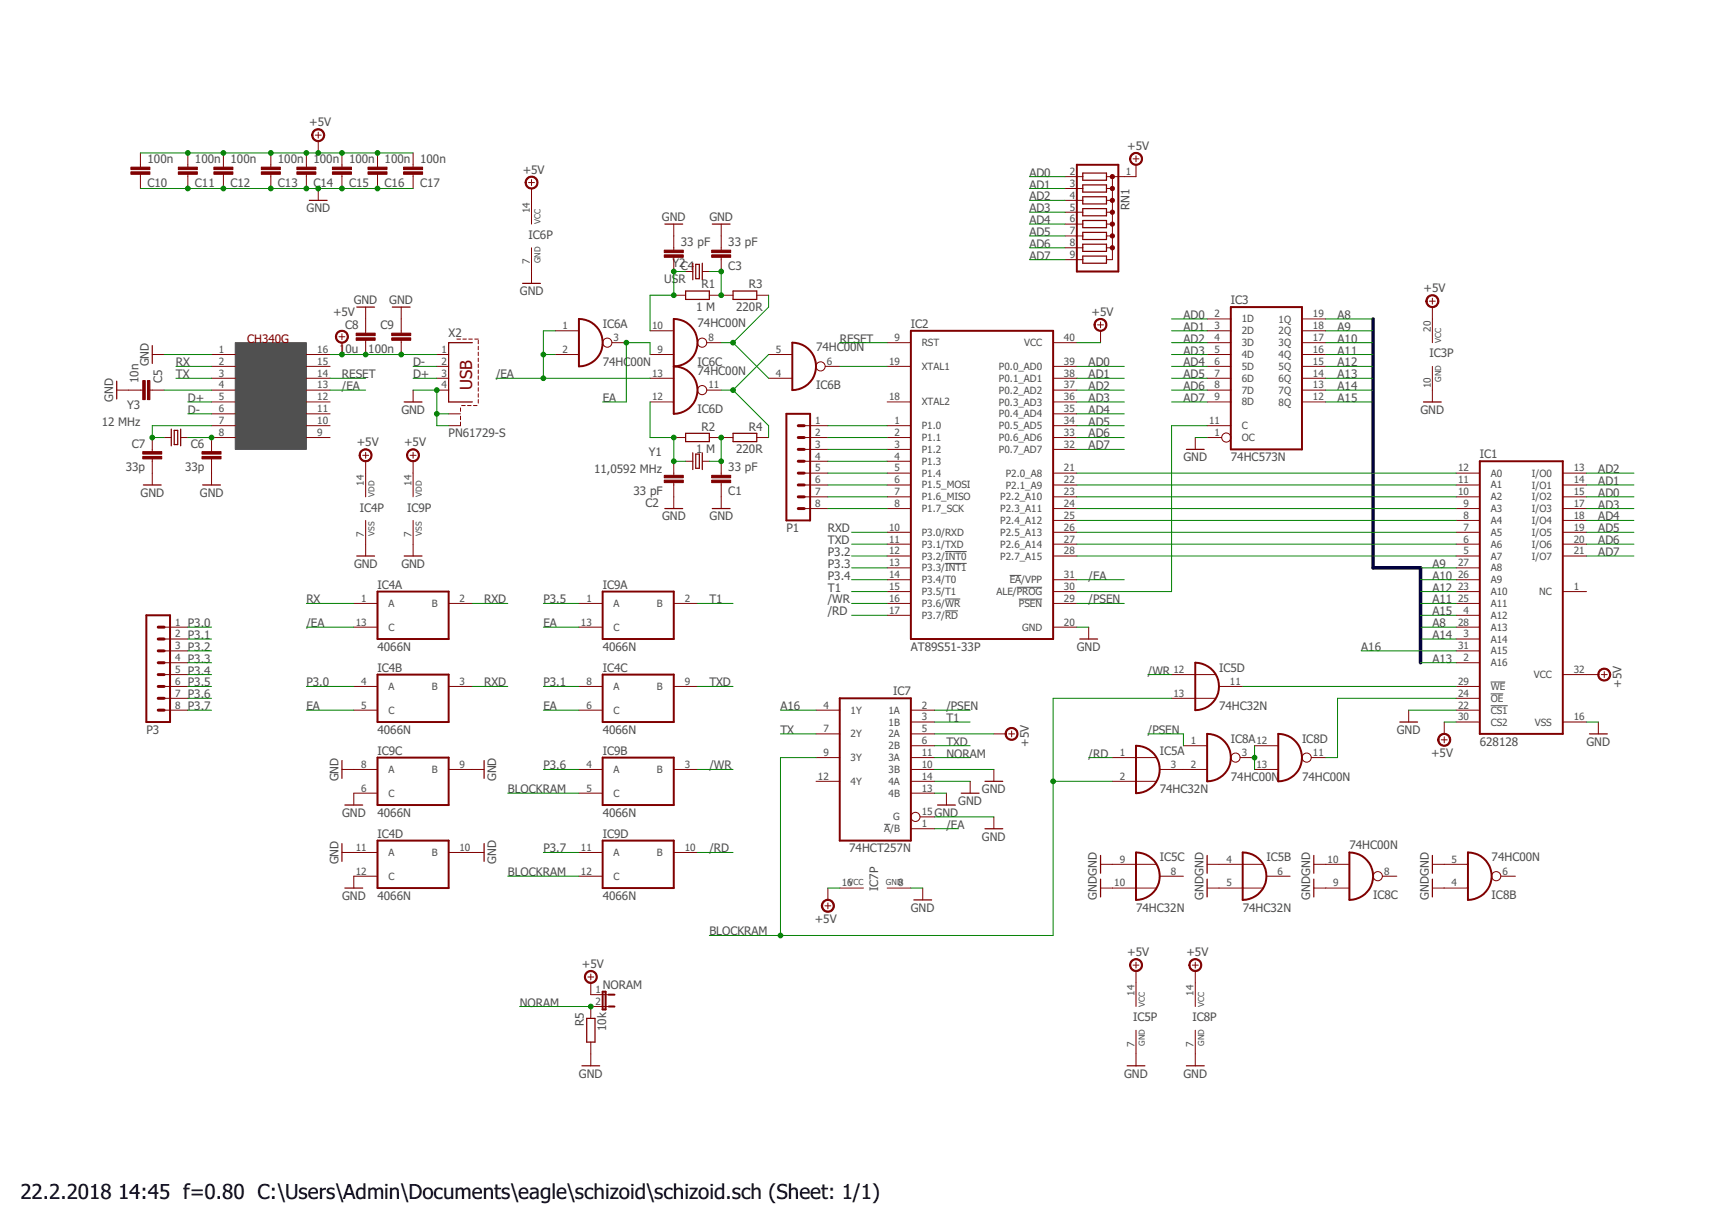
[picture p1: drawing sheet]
<svg xmlns="http://www.w3.org/2000/svg" width="297mm" height="210mm" viewBox="0 0 297 210" stroke-linecap="round" stroke-linejoin="round" font-family="sans-serif">
<path d="M40.3 58.7h12.2v18.3h-12.2z" fill="#505050" stroke="#505050" stroke-width=".17"/>
<path d="M162 94.5h3.7M162 96.5h3.7M173.1 98.6h1.9M162 102.6h2.6M162 104.7h2.2M174.3 100.6h4.3M174.6 102.7h4M255.5 116.9h2.5M255.5 118.9h2.2M255.5 120.9h2.9M151.6 141.2h1" fill="none" stroke="#505050" stroke-width=".17"/>
<g fill="none" stroke="#800000" stroke-width=".34">
<path d="M184.6 28.2h7.1v18.3h-7.1zM99.2 54.7a4.1 4.1 0 0 1 4.1 4 4.1 4.1 0 0 1-4.1 4.1zM115.5 54.7a4.1 4.1 0 0 1 4 4 4.1 4.1 0 0 1-4 4.1 4.1 4.1 0 0 1 4 4 4.1 4.1 0 0 1-4 4.1zM135.8 58.7a4.1 4.1 0 0 1 4.1 4.1 4.1 4.1 0 0 1-4.1 4zM156.1 56.7h24.4v52.8h-24.4zM211 52.6h12.2v24.4h-12.2zM134.8 70.9h4.1v18.3h-4.1zM253.6 79h14.3v46.8h-14.3zM25.1 105.4h4v18.3h-4zM64.7 101.4h12.2v8.1h-12.2zM64.7 115.6h12.2v8.1h-12.2zM103.3 101.4h12.2v8.1h-12.2z"/>
<path d="M103.3 115.6h12.2v8.1h-12.2zM143.9 119.7h12.2v24.3h-12.2zM204.9 113.6a4.1 4.1 0 0 1 4 4 4.1 4.1 0 0 1-4 4.1zM64.7 129.8h12.2v8.1h-12.2zM103.3 129.8h12.2v8.1h-12.2zM194.7 127.8a4.1 4.1 0 0 1 4.1 4 4.1 4.1 0 0 1-4.1 4.1zM206.9 125.8a4.1 4.1 0 0 1 4.1 4 4.1 4.1 0 0 1-4.1 4.1zM219.1 125.8a4.1 4.1 0 0 1 4.1 4 4.1 4.1 0 0 1-4.1 4.1zM64.7 144h12.2v8.2h-12.2zM103.3 144h12.2v8.2h-12.2zM194.7 146.1a4.1 4.1 0 0 1 4.1 4 4.1 4.1 0 0 1-4.1 4.1zM213 146.1a4.1 4.1 0 0 1 4.1 4 4.1 4.1 0 0 1-4.1 4.1z"/>
<path d="M231.3 146.1a4.1 4.1 0 0 1 4.1 4 4.1 4.1 0 0 1-4.1 4.1zM251.6 146.1a4.1 4.1 0 0 1 4.1 4 4.1 4.1 0 0 1-4.1 4.1zM103.3 169.9h.5v3.1h-.5zM104.3 170.4h1M104.3 172.5h1"/>
</g>
<g fill="none" stroke="#800000" stroke-width=".17">
<path d="M24.1 26.2v2.4M24.1 29.9v2.4M32.2 26.2v2.4M32.2 29.9v2.4M38.3 26.2v2.4M38.3 29.9v2.4M46.4 26.2v2.4M46.4 29.9v2.4M52.5 26.2v2.4M52.5 29.9v2.4M54 23.2h1.1M54.5 22.6v1.1"/>
<path d="M54.5 24.2v2M54.5 32.3v2M58.6 26.2v2.4M58.6 29.9v2.4M64.7 26.2v2.4M64.7 29.9v2.4M70.8 26.2v2.4M70.8 29.9v2.4M90.6 31.3h1M91.1 30.8v1M91.1 32.3v6.1M115.5 38.4v4.5"/>
<path d="M123.6 38.4v4.5M182.5 30.3h3.1M182.5 32.3h3.1M182.5 34.3h3.1M182.5 36.4h3.1M182.5 38.4h3.1M189.7 32.3h1M189.7 34.3h1M189.7 36.4h1M189.7 38.4h1M190.7 30.3v14.2h-1M194.2 27.2h1"/>
<path d="M194.7 28.2v2.1h-5M194.7 26.7v1M58.1 57.7h1M58.6 57.2v1M58.6 58.7v2M62.7 52.6v4.5M62.7 58.3v2.4M68.8 52.6v4.5M68.8 58.3v2.4M78.3 58.1h.6M79.3 58.1h.6M80.3 58.1h.7"/>
<path d="M81.4 58.1h.6M82 58.3v.6M82 59.3v.6M91.1 42.5v6.1M95.2 56.7h4M104.9 58.7h2.5M111.4 56.7h4.1M115.5 50.6h2M115.5 44.1v2.4M117.5 46.5h1.2M120.4 46.5h1.2M121.1 58.7h2.5"/>
<path d="M121.6 50.6h4M123.6 44.1v2.4M129.7 50.6h2M152.1 58.7h4M180.5 58.7h4.1M182.5 40.4h3.1M182.5 42.5h3.1M182.5 44.5h3.1M188.1 55.7h1M188.6 55.2v1M188.6 56.7v2M189.7 40.4h1"/>
<path d="M189.7 42.5h1M206.9 58.7h4.1M206.9 54.7h4.1M206.9 56.7h4.1M223.2 58.7h4M223.2 54.7h4M223.2 56.7h4M245 51.6h1M245.5 51.1v1M245.5 52.6v6.1M20 66.8h4.5M25.7 66.8h2.4"/>
<path d="M26.1 60.7h2M26.1 75v2.4M26.1 78.6v4.5M28.1 75h1.3M31 75h1.2M36.3 62.8h4M36.3 64.8h4M36.3 66.8h4M36.3 68.9h4M36.3 70.9h4M36.3 72.9h4M36.3 60.7h4"/>
<path d="M36.3 78.6v4.5M40.3 75h-4v2.4M52.5 62.8h4.1M52.5 64.8h4.1M52.5 66.8h4.1M52.5 68.9h4.1M52.5 70.9h4.1M52.5 72.9h4.1M52.5 75h4.1M52.5 60.7h4.1M62.2 78h1M62.7 77.5v1"/>
<path d="M62.7 79v6.1M70.3 78h1M70.8 66.8v2.1M70.8 77.5v1M70.8 79v6.1M74.9 62.8h2M74.9 64.8h2M74.9 66.8h2M74.9 60.7h2M76.9 70.9h2M78.9 72.3v.6h-2M78.9 69.9v.6"/>
<path d="M78.9 71.3v.6M79.1 69.5h.6M80.1 69.5h.7M81.2 69.5h.6M82 60.3v.6M82 61.4v.6M82 62.4v.6M82 63.4v.6M82 64.4v.6M82 65.4v.6M82 66.4v.6M82 67.5v.6"/>
<path d="M82 68.5v.6M95.2 60.7h4M111.4 64.8h4.1M111.4 68.9h4.1M111.4 60.7h4.1M115.5 75h2M115.5 79v2.5M117.5 79h1.2M120.4 79h1.2M121.1 66.8h2.5M121.6 75h4M123.6 79v2.5"/>
<path d="M129.7 75h2M131.7 64.8h4.1M131.7 60.7h4.1M137.8 72.9h4.1M137.8 75h4.1M137.8 77h4.1M137.8 79h4.1M141.5 62.8h2.4M152.1 62.8h4M152.1 68.9h4M152.1 72.9h4M152.1 75h4"/>
<path d="M152.1 77h4M152.1 79h4M180.5 62.8h4.1M180.5 64.8h4.1M180.5 66.8h4.1M180.5 68.9h4.1M180.5 70.9h4.1M180.5 72.9h4.1M180.5 75h4.1M180.5 77h4.1M204.9 75v2M206.9 62.8h4.1"/>
<path d="M206.9 64.8h4.1M206.9 66.8h4.1M206.9 68.9h4.1M206.9 72.9h4.1M206.9 75h2.5M206.9 60.7h4.1M223.2 62.8h4M223.2 64.8h4M223.2 66.8h4M223.2 68.9h4M223.2 60.7h4M245.5 62.8v6.1"/>
<path d="M62.7 89.2v6.1M70.8 89.2v6.1M115.5 82.7v4.4M123.6 82.7v4.4M137.8 81.1h4.1M137.8 83.1h4.1M137.8 85.1h4.1M137.8 87.1h4.1M152.1 81.1h4M152.1 83.1h4M152.1 85.1h4M152.1 87.1h4"/>
<path d="M152.1 91.2h4M152.1 93.2h4M152.1 95.3h4M152.1 97.3h4M152.1 99.3h4M180.5 81.1h4.1M180.5 83.1h4.1M180.5 85.1h4.1M180.5 87.1h4.1M180.5 89.2h4.1M180.5 91.2h4.1M180.5 93.2h4.1"/>
<path d="M180.5 95.3h4.1M180.5 99.3h4.1M249.6 81.1h4M249.6 83.1h4M249.6 85.1h4M249.6 87.1h4M249.6 89.2h4M249.6 91.2h4M249.6 93.2h4M249.6 95.3h4M249.6 97.3h4M249.6 99.3h4"/>
<path d="M267.9 81.1h4M267.9 83.1h4M267.9 85.1h4M267.9 87.1h4M267.9 89.2h4M267.9 91.2h4M267.9 93.2h4M267.9 95.3h4M28.1 107.5h4.1M28.1 109.5h4.1M28.1 111.5h4.1M28.1 113.6h4.1"/>
<path d="M28.1 117.6h4.1M28.1 119.7h4.1M28.1 115.6h4.1M60.6 103.4h4.1M60.6 107.5h4.1M60.6 117.6h4.1M76.9 103.4h4.1M76.9 117.6h4.1M99.2 103.4h4.1M99.2 107.5h4.1M99.2 117.6h4.1M115.5 103.4h4"/>
<path d="M115.5 117.6h4M152.1 101.4h4M152.1 103.4h4M152.1 105.4h4M180.5 101.4h4.1M180.5 103.4h4.1M180.5 107.5h4.1M186.6 107.5v2M200.8 119.7h7.5M200.8 115.6h7.5M208.9 117.6h4.1M249.6 101.4h4"/>
<path d="M249.6 103.4h4M249.6 105.4h4M249.6 107.5h4M249.6 109.5h4M249.6 111.5h4M249.6 113.6h4M249.6 117.6h4M249.6 119.7h4M267.9 101.4h4M267.9 115.6h6.1M274.5 115.6h1M275 115.1v1"/>
<path d="M28.1 121.7h4.1M58.6 131.8h6.1M60.6 121.7h4.1M64.7 135.9h-4.1v2M76.9 131.8h6.1M99.2 121.7h4.1M99.2 131.8h4.1M99.2 135.9h4.1M115.5 131.8h4M139.9 121.7h4M139.9 125.8h4M139.9 129.8h4"/>
<path d="M139.9 133.9h4M156.1 121.7h4.1M156.1 123.7h4.1M156.1 125.8h4.1M156.1 127.8h4.1M156.1 129.8h4.1M156.1 131.8h4.1M156.1 133.9h4.1M156.1 135.9h4.1M157.7 140h2.5M162.2 135.9v2M166.3 133.9v2"/>
<path d="M170.3 125.8h2.1M170.3 131.8v2.1M170.3 140v2M172.9 125.8h1M173.4 125.2v1.1M190.7 129.8h7.5M190.7 133.9h7.5M198.8 131.8h8.1M202.8 127.8h4.1M212.6 129.8h2.4M215 127.8h4.1M215 131.8h4.1"/>
<path d="M224.7 129.8h2.5M241.4 121.7v2M247 126.8h1.1M247.5 123.7v2.1M247.5 126.3v1M249.6 121.7h4M249.6 123.7h4M267.9 123.7h4M274 123.7v2.1M58.6 146.1h6.1M64.7 150.1h-4.1v2.1M76.9 146.1h6.1"/>
<path d="M99.2 150.1h4.1M99.2 146.1h4.1M115.5 146.1h4M141.4 155.2h1M141.9 152.2v2M141.9 154.7v1M143.9 152.2h4.1M152.1 152.2h4M156.1 142h4.1M158.2 152.2v2M188.6 152.2h9.6M188.6 148.1h9.6"/>
<path d="M198.8 150.1h4M206.9 152.2h9.6M206.9 148.1h9.6M217.1 150.1h4M225.2 152.2h6.1M225.2 148.1h6.1M236.9 150.1h2.5M245.5 152.2h6.1M245.5 148.1h6.1M257.3 150.1h2.4M100.8 167.4h1M101.3 166.9v1"/>
<path d="M101.3 168.4v2h3M101.3 178.6v4M104.3 172.5h-3v2M194.2 165.4h1M194.7 164.9v1M194.7 166.4v6.1M194.7 176.5v6.1M204.4 165.4h1M204.9 164.9v1M204.9 166.4v6.1M204.9 176.5v6.1"/>
<circle cx="104.1" cy="58.7" r=".78"/>
<circle cx="120.4" cy="58.7" r=".78"/>
<circle cx="120.4" cy="66.8" r=".78"/>
<circle cx="140.7" cy="62.8" r=".78"/>
<circle cx="210.2" cy="75" r=".78"/>
<circle cx="156.9" cy="140" r=".78"/>
<circle cx="211.8" cy="129.8" r=".78"/>
<circle cx="224" cy="129.8" r=".78"/>
<circle cx="236.2" cy="150.1" r=".78"/>
<circle cx="256.5" cy="150.1" r=".78"/>
</g>
<g fill="#800000" stroke="#800000" stroke-width=".17">
<path d="M187.9 54.8a1.11 1.11 0 0 1 1.7 .3 1.11 1.11 0 0 1-.7 1.6 1.11 1.11 0 0 1-1.4-1h.2a.91 .91 0 0 1 1.3-.9 .91 .91 0 0 1 .2 1.5 .91 .91 0 0 1-1.5-.4v-.2h-.2l.1-.3z" fill-rule="evenodd"/>
<path d="M246.8 125.9a1.12 1.12 0 0 1 1.7 .3 1.12 1.12 0 0 1-.7 1.7 1.12 1.12 0 0 1-1.4-1.1h.2a.9 .9 0 0 1 1.3-.9 .9 .9 0 0 1 .2 1.5 .9 .9 0 0 1-1.4-.4l-.1-.2h-.2l.1-.4z" fill-rule="evenodd"/>
<path d="M274.2 114.7a1.11 1.11 0 0 1 1.8 .4 1.11 1.11 0 0 1-.8 1.6 1.11 1.11 0 0 1-1.3-1.1h.2a.92 .92 0 0 1 1.3-.8 .92 .92 0 0 1 .1 1.6 .92 .92 0 0 1-1.4-.6v-.2h-.2v-.3z" fill-rule="evenodd"/>
<path d="M244.8 50.8a1.12 1.12 0 0 1 1.7 .3 1.12 1.12 0 0 1-.7 1.6 1.12 1.12 0 0 1-1.4-1.1h.2a.9 .9 0 0 1 1.3-.8 .9 .9 0 0 1 .2 1.5 .9 .9 0 0 1-1.5-.4v-.3h-.2v-.3z" fill-rule="evenodd"/>
<path d="M141.2 154.4a1.12 1.12 0 0 1 1.7 .3 1.12 1.12 0 0 1-.7 1.6 1.12 1.12 0 0 1-1.4-1.1h.2a.9 .9 0 0 1 1.3-.8 .9 .9 0 0 1 .2 1.5 .9 .9 0 0 1-1.5-.4v-.3h-.2v-.3z" fill-rule="evenodd"/>
<path d="M190.4 42.3a.36 .36 0 0 1 .5-.1 .36 .36 0 0 1 0 .5 .36 .36 0 0 1-.5 0l-.1-.2 .4-.1-.4 .1z" fill-rule="evenodd"/>
<path d="M190.4 40.2a.36 .36 0 0 1 .5 0 .36 .36 0 0 1 0 .5 .36 .36 0 0 1-.5-.1l-.1-.2h.4h-.4z" fill-rule="evenodd"/>
<path d="M190.4 38.2a.36 .36 0 0 1 .5-.1 .36 .36 0 0 1 0 .6 .36 .36 0 0 1-.5-.1l-.1-.2h.4h-.4z" fill-rule="evenodd"/>
<path d="M190.4 36.2a.36 .36 0 0 1 .5-.1 .36 .36 0 0 1 0 .5 .36 .36 0 0 1-.5 0l-.1-.2 .4-.1-.4 .1z" fill-rule="evenodd"/>
<path d="M190.4 34.1a.36 .36 0 0 1 .5 0 .36 .36 0 0 1 0 .5 .36 .36 0 0 1-.5-.1l-.1-.2h.4h-.4z" fill-rule="evenodd"/>
<path d="M190.4 32.1a.36 .36 0 0 1 .5-.1 .36 .36 0 0 1 0 .6 .36 .36 0 0 1-.5-.1l-.1-.2h.4h-.4z" fill-rule="evenodd"/>
<path d="M190.4 30.1a.37 .37 0 0 1 .4-.1 .37 .37 0 0 1 .2 .5 .37 .37 0 0 1-.5 .1l-.2-.3 .4-.1-.4 .1z" fill-rule="evenodd"/>
<path d="M194 26.4a1.11 1.11 0 0 1 1.7 .3 1.11 1.11 0 0 1-.7 1.6 1.11 1.11 0 0 1-1.4-1.1h.2a.91 .91 0 0 1 1.3-.8 .91 .91 0 0 1 .2 1.5 .91 .91 0 0 1-1.5-.4v-.3h-.2l.1-.3z" fill-rule="evenodd"/>
<path d="M172.7 124.9a1.11 1.11 0 0 1 1.7 .3 1.11 1.11 0 0 1-.7 1.6 1.11 1.11 0 0 1-1.4-1h.2a.91 .91 0 0 1 1.2-.9 .91 .91 0 0 1 .3 1.5 .91 .91 0 0 1-1.5-.4v-.2h-.2v-.4z" fill-rule="evenodd"/>
<path d="M61.9 77.2a1.11 1.11 0 0 1 1.7 .3 1.11 1.11 0 0 1-.7 1.6 1.11 1.11 0 0 1-1.3-1.1h.1a.92 .92 0 0 1 1.3-.8 .92 .92 0 0 1 .3 1.5 .92 .92 0 0 1-1.5-.4l-.1-.3h-.1v-.3z" fill-rule="evenodd"/>
<path d="M70.1 77.2a1.11 1.11 0 0 1 1.7 .3 1.11 1.11 0 0 1-.7 1.6 1.11 1.11 0 0 1-1.4-1.1h.2a.92 .92 0 0 1 1.3-.8 .92 .92 0 0 1 .2 1.5 .92 .92 0 0 1-1.5-.4v-.3h-.2v-.3z" fill-rule="evenodd"/>
<path d="M204.2 164.5a1.11 1.11 0 0 1 1.7 .4 1.11 1.11 0 0 1-.7 1.5 1.11 1.11 0 0 1-1.4-1h.2a.92 .92 0 0 1 1.2-.9 .92 .92 0 0 1 .3 1.5 .92 .92 0 0 1-1.5-.4v-.2h-.2v-.3z" fill-rule="evenodd"/>
<path d="M194 164.5a1.11 1.11 0 0 1 1.7 .4 1.11 1.11 0 0 1-.7 1.5 1.11 1.11 0 0 1-1.4-1h.2a.92 .92 0 0 1 1.3-.9 .92 .92 0 0 1 .2 1.5 .92 .92 0 0 1-1.5-.4v-.2h-.2l.1-.3z" fill-rule="evenodd"/>
<path d="M90.4 30.4a1.11 1.11 0 0 1 1.7 .4 1.11 1.11 0 0 1-.7 1.6 1.11 1.11 0 0 1-1.4-1.1h.2a.91 .91 0 0 1 1.3-.9 .91 .91 0 0 1 .2 1.5 .91 .91 0 0 1-1.5-.4v-.2h-.2v-.3z" fill-rule="evenodd"/>
<path d="M53.8 22.3a1.11 1.11 0 0 1 1.7 .3 1.11 1.11 0 0 1-.7 1.6 1.11 1.11 0 0 1-1.4-1h.2a.92 .92 0 0 1 1.4-.8 .92 .92 0 0 1 .1 1.5 .92 .92 0 0 1-1.4-.5l-.1-.2h-.2l.1-.4z" fill-rule="evenodd"/>
<path d="M100.5 166.6a1.11 1.11 0 0 1 1.8 .3 1.11 1.11 0 0 1-.8 1.6 1.11 1.11 0 0 1-1.3-1.1h.2a.92 .92 0 0 1 1.2-.9 .92 .92 0 0 1 .3 1.6 .92 .92 0 0 1-1.5-.4v-.3h-.2v-.3z" fill-rule="evenodd"/>
<path d="M57.9 56.9a1.11 1.11 0 0 1 1.7 .3 1.11 1.11 0 0 1-.7 1.6 1.11 1.11 0 0 1-1.4-1.1h.2a.92 .92 0 0 1 1.3-.8 .92 .92 0 0 1 .2 1.6 .92 .92 0 0 1-1.5-.5v-.3h-.2v-.3z" fill-rule="evenodd"/>
</g>
<g fill="none" stroke="#800000" stroke-width=".21">
<path d="M53 34.3h3.1M114 38.4h3M122.1 38.4h3M185.6 29.7h4.1v1.2h-4.1zM185.6 31.7h4.1v1.2h-4.1zM185.6 33.7h4.1v1.2h-4.1zM185.6 35.8h4.1v1.2h-4.1zM185.6 37.8h4.1v1.2h-4.1zM185.6 39.8h4.1v1.2h-4.1zM26.1 59.2v3.1M61.2 52.6h3M67.2 52.6h3.1"/>
<path d="M81 58.7h-4.1v10.2h4.1M89.6 48.6h3M117.5 49.9h4.1v1.4h-4.1zM118.7 45.1v2.8M119.3 45.3h.6v2.5h-.6zM120.4 45.1v2.8M125.6 49.9h4.1v1.4h-4.1zM185.6 41.8h4.1v1.3h-4.1zM185.6 43.9h4.1v1.2h-4.1zM20 65.3v3.1M29.4 73.5v2.9M29.9 73.7h.6v2.5h-.6z"/>
<path d="M31 73.5v2.9M69.3 68.9h3M117.5 74.3h4.1v1.4h-4.1zM118.7 77.6v2.9M119.3 77.8h.6v2.4h-.6zM120.4 77.6v2.9M125.6 74.3h4.1v1.4h-4.1zM203.3 77h3.1M244 68.9h3M24.6 83.1h3M34.7 83.1h3.1M61.2 95.3h3"/>
<path d="M69.3 95.3h3M114 87.1h3M122.1 87.1h3M185.1 109.5h3M58.6 130.3v3.1M59.1 137.9h3.1M83 130.3v3.1M160.7 137.9h3M164.8 135.9h3M168.8 133.9h3.1M239.9 123.7h3.1M272.4 125.8h3.1"/>
<path d="M58.6 144.5v3.1M59.1 152.2h3.1M83 144.5v3.1M156.6 154.2h3.1M168.8 142h3.1M188.6 146.6v3M188.6 150.6v3.1M206.9 146.6v3M206.9 150.6v3.1M225.2 146.6v3M225.2 150.6v3.1M245.5 146.6v3"/>
<path d="M245.5 150.6v3.1M100.6 174.5h1.4v4.1h-1.4zM99.7 182.6h3.1M193.2 182.6h3M203.3 182.6h3.1"/>
</g>
<g fill="#800000" stroke="#800000" stroke-width=".17">
<path d="M122 81.4h3.2v.5h-3.2z"/>
<path d="M122 82.3h3.2v.4h-3.2z"/>
<path d="M113.9 81.4h3.2v.5h-3.2z"/>
<path d="M113.9 82.3h3.2v.4h-3.2z"/>
<path d="M122 42.9h3.2v.4h-3.2z"/>
<path d="M122 43.7h3.2v.4h-3.2z"/>
<path d="M113.9 42.9h3.2v.4h-3.2z"/>
<path d="M113.9 43.7h3.2v.4h-3.2z"/>
<path d="M24.5 65.2h.4v3.3h-.4z"/>
<path d="M25.3 65.2h.4v3.3h-.4z"/>
<path d="M34.6 78.2h3.3v.4h-3.3z"/>
<path d="M34.6 77.4h3.3v.4h-3.3z"/>
<path d="M24.5 78.2h3.2v.4h-3.2z"/>
<path d="M24.5 77.4h3.2v.4h-3.2z"/>
<path d="M61 57.9h3.3v.4h-3.3z"/>
<path d="M61 57.1h3.3v.4h-3.3z"/>
<path d="M67.1 57.9h3.3v.4h-3.3z"/>
<path d="M67.1 57.1h3.3v.4h-3.3z"/>
<path d="M22.4 28.6h3.3v.5h-3.3z"/>
<path d="M22.4 29.4h3.3v.5h-3.3z"/>
<path d="M30.6 28.6h3.2v.5h-3.2z"/>
<path d="M30.6 29.4h3.2v.5h-3.2z"/>
<path d="M36.7 28.6h3.2v.5h-3.2z"/>
<path d="M36.7 29.4h3.2v.5h-3.2z"/>
<path d="M44.8 28.6h3.2v.5h-3.2z"/>
<path d="M44.8 29.4h3.2v.5h-3.2z"/>
<path d="M50.9 28.6h3.2v.5h-3.2z"/>
<path d="M50.9 29.4h3.2v.5h-3.2z"/>
<path d="M57 28.6h3.2v.5h-3.2z"/>
<path d="M57 29.4h3.2v.5h-3.2z"/>
<path d="M63.1 28.6h3.2v.5h-3.2z"/>
<path d="M63.1 29.4h3.2v.5h-3.2z"/>
<path d="M69.2 28.6h3.2v.5h-3.2z"/>
<path d="M69.2 29.4h3.2v.5h-3.2z"/>
</g>
<g fill="none" stroke="#800000" stroke-width=".51">
<path d="M136.8 77h1M136.8 75h1M136.8 72.9h1M136.8 79h1M136.8 81.1h1M136.8 87.1h1M136.8 85.1h1M136.8 83.1h1M27.1 111.5h1M27.1 109.5h1M27.1 107.5h1M27.1 115.6h1"/>
<path d="M27.1 113.6h1M27.1 119.7h1M27.1 117.6h1M27.1 121.7h1"/>
</g>
<path d="M235.4 54.7v42.6h8.1v16.3" fill="none" stroke="#000080" stroke-width=".61"/>
<g fill="none" stroke="#008000" stroke-width=".17">
<path d="M24.1 32.3h46.7M24.1 26.2h46.7M176.4 30.3h6.1M176.4 32.3h6.1M176.4 34.3h6.1M176.4 36.4h6.1M176.4 38.4h6.1M95.2 56.7h-2.1v8.1M117.5 46.5h-2v4.1h-4.1v6.1M121.6 46.5h2v4.1M123.6 58.7h2M125.6 58.7l6.1 6.1"/>
<path d="M131.7 50.6v2l-6.1 6.1M143.9 58.7h8.2M176.4 40.4h6.1M176.4 42.5h6.1M176.4 44.5h6.1M184.6 58.7h4M200.8 54.7h6.1M200.8 56.7h6.1M200.8 58.7h6.1M227.2 54.7h8.2M227.2 56.7h8.2M227.2 58.7h8.2"/>
<path d="M28.1 66.8h8.2M28.1 60.7h8.2M30.2 62.8h6.1M30.2 64.8h6.1M32.2 68.9h4.1M32.2 70.9h4.1M32.2 75h4.1M36.3 72.9h-10.2v2.1h2M56.6 64.8h6.1M56.6 66.8h6.1M56.6 60.7h18.3M70.8 62.8h4.1"/>
<path d="M70.8 64.8h4.1M70.8 66.8h4.1v6.1h2M74.9 70.9h2M85 64.8h26.4M93.1 60.7h2.1M111.4 60.7v-2h-4v10.2h-4.1M111.4 68.9v6.1h4.1v4h2M123.6 66.8h2M123.6 75v4h-2M125.6 66.8l6.1 6.1v2.1M131.7 60.7l-6.1 6.1M141.9 72.9h10.2"/>
<path d="M141.9 75h10.2M141.9 77h10.2M141.9 79h10.2M143.9 62.8h8.2M184.6 62.8h8.1M184.6 64.8h8.1M184.6 66.8h8.1M184.6 68.9h8.1M184.6 70.9h8.1M184.6 72.9h8.1M184.6 75h8.1M184.6 77h8.1"/>
<path d="M200.8 62.8h6.1M200.8 64.8h6.1M200.8 66.8h6.1M200.8 68.9h6.1M200.8 60.7h6.1M204.9 75h2M206.9 72.9h-6.1v28.5h-16.2M227.2 62.8h8.2M227.2 64.8h8.2M227.2 66.8h8.2M227.2 68.9h8.2M227.2 60.7h8.2"/>
<path d="M141.9 81.1h10.2M141.9 83.1h10.2M141.9 85.1h10.2M141.9 87.1h10.2M146 91.2h6.1M146 93.2h6.1M146 95.3h6.1M146 97.3h6.1M146 99.3h6.1M184.6 81.1h65M184.6 83.1h65M184.6 85.1h65"/>
<path d="M184.6 87.1h65M184.6 89.2h65M184.6 91.2h65M184.6 93.2h65M184.6 95.3h65M184.6 99.3h8.1M243.5 97.3h6.1M243.5 99.3h6.1M271.9 81.1h8.2M271.9 83.1h8.2M271.9 85.1h8.2M271.9 87.1h8.2"/>
<path d="M271.9 89.2h8.2M271.9 91.2h8.2M271.9 93.2h8.2M271.9 95.3h8.2M32.2 107.5h4.1M32.2 113.6h4.1M32.2 109.5h4.1M32.2 117.6h4.1M32.2 119.7h4.1M32.2 111.5h4.1M32.2 115.6h4.1M52.5 107.5h8.1"/>
<path d="M52.5 103.4h8.1M52.5 117.6h8.1M81 103.4h6M81 117.6h6M93.1 107.5h6.1M93.1 103.4h6.1M93.1 117.6h6.1M119.5 103.4h6.1M119.5 117.6h6.1M146 103.4h6.1M146 101.4h6.1M146 105.4h6.1"/>
<path d="M184.6 107.5h2M184.6 103.4h8.1M196.7 115.6h4.1M200.8 119.7h-20.3v40.6h-58.9M213 117.6h36.6M233.3 111.5h16.3M243.5 107.5h6.1M243.5 103.4h6.1M243.5 101.4h6.1M243.5 113.6h6.1M243.5 109.5h6.1M243.5 105.4h6.1"/>
<path d="M249.6 119.7h-20.3v10.1h-2.1M32.2 121.7h4.1M52.5 121.7h8.1M87 135.9h12.2M93.1 121.7h6.1M93.1 131.8h6.1M119.5 131.8h6.1M133.8 125.8h6.1M133.8 121.7h6.1M139.9 129.8h-6.1v30.5M160.2 123.7h6.1M160.2 125.8h10.1"/>
<path d="M160.2 121.7h6.1M160.2 140h10.1M160.2 131.8h10.1M160.2 135.9h2M160.2 133.9h6.1M160.2 129.8h6.1M160.2 127.8h6.1M180.5 133.9h10.2M186.6 129.8h4.1M196.7 125.8h6.1v2M215 127.8v4M241.4 121.7h8.2"/>
<path d="M247.5 123.7h2.1M271.9 123.7h2.1M87 150.1h12.2M93.1 146.1h6.1M119.5 146.1h6.1M141.9 152.2h2M156.1 152.2h2.1M160.2 142h4.1M89.1 172.5h12.2"/>
</g>
<g fill="#008000" stroke="#008000" stroke-width=".17">
<circle cx="32.2" cy="26.2" r=".4"/>
<circle cx="38.3" cy="26.2" r=".4"/>
<circle cx="46.4" cy="26.2" r=".4"/>
<circle cx="52.5" cy="26.2" r=".4"/>
<circle cx="54.5" cy="26.2" r=".4"/>
<circle cx="58.6" cy="26.2" r=".4"/>
<circle cx="64.7" cy="26.2" r=".4"/>
<circle cx="62.7" cy="60.7" r=".4"/>
<circle cx="68.8" cy="60.7" r=".4"/>
<circle cx="58.6" cy="60.7" r=".4"/>
<circle cx="74.9" cy="70.9" r=".4"/>
<circle cx="74.9" cy="66.8" r=".4"/>
<circle cx="32.2" cy="32.3" r=".4"/>
<circle cx="38.3" cy="32.3" r=".4"/>
<circle cx="46.4" cy="32.3" r=".4"/>
<circle cx="52.5" cy="32.3" r=".4"/>
<circle cx="54.5" cy="32.3" r=".4"/>
<circle cx="58.6" cy="32.3" r=".4"/>
<circle cx="64.7" cy="32.3" r=".4"/>
<circle cx="125.6" cy="58.7" r=".4"/>
<circle cx="125.6" cy="66.8" r=".4"/>
<circle cx="115.5" cy="50.6" r=".4"/>
<circle cx="115.5" cy="46.5" r=".4"/>
<circle cx="115.5" cy="75" r=".4"/>
<circle cx="115.5" cy="79" r=".4"/>
<circle cx="215" cy="129.8" r=".4"/>
<circle cx="93.1" cy="60.7" r=".4"/>
<circle cx="93.1" cy="64.8" r=".4"/>
<circle cx="107.4" cy="58.7" r=".4"/>
<circle cx="101.3" cy="172.5" r=".4"/>
<circle cx="123.6" cy="46.5" r=".4"/>
<circle cx="123.6" cy="50.6" r=".4"/>
<circle cx="123.6" cy="79" r=".4"/>
<circle cx="123.6" cy="75" r=".4"/>
<circle cx="180.5" cy="133.9" r=".4"/>
<circle cx="133.8" cy="160.3" r=".4"/>
<circle cx="36.3" cy="75" r=".4"/>
<circle cx="26.1" cy="75" r=".4"/>
</g>
<g font-size="3.5">
<text x="3.5" y="205.4">22.2.2018</text>
<text x="20.2" y="205.4">14:45 f=0.80 C:\Users\Admin\Documents\eagle\schizoid\schizoid.sch (Sheet: 1/1)</text>
</g>
<text font-size="2.9" fill="#800000" x="81" y="66.8" transform="rotate(-90 81 66.8)">USB</text>
<g font-size="2" fill="#505050">
<text x="53" y="21.6">+5V</text>
<text x="25.3" y="27.9">100n</text>
<text x="33.4" y="27.9">100n</text>
<text x="39.5" y="27.9">100n</text>
<text x="47.6" y="27.9">100n</text>
<text x="53.7" y="27.9">100n</text>
<text x="59.8" y="27.9">100n</text>
<text x="65.9" y="27.9">100n</text>
<text x="72" y="27.9">100n</text>
<text x="89.6" y="29.8">+5V</text>
<text x="193.2" y="25.7">+5V</text>
<text x="25.3" y="32">C10</text>
<text x="33.4" y="32">C11</text>
<text x="39.5" y="32">C12</text>
<text x="47.6" y="32">C13</text>
<text x="53.7" y="32">C14</text>
<text x="59.8" y="32">C15</text>
<text x="65.9" y="32">C16</text>
<text x="72" y="32">C17</text>
<text x="176.4" y="30.3">AD0</text>
<text x="176.4" y="32.3">AD1</text>
<text x="176.4" y="34.3">AD2</text>
<text x="193.6" y="36" transform="rotate(-90 193.6 36)">RN1</text>
<text x="52.6" y="36.4">GND</text>
<text x="90.6" y="40.9">IC6P</text>
<text x="113.5" y="37.8">GND</text>
<text x="121.6" y="37.8">GND</text>
<text x="176.4" y="36.4">AD3</text>
<text x="176.4" y="38.4">AD4</text>
<text x="176.4" y="40.4">AD5</text>
<text x="115.3" y="45.7">Y2</text>
<text x="116.7" y="42.2">33 pF</text>
<text x="116.7" y="46.2">C4</text>
<text x="124.8" y="42.2">33 pF</text>
<text x="124.8" y="46.2">C3</text>
<text x="176.4" y="42.5">AD6</text>
<text x="176.4" y="44.5">AD7</text>
<text x="60.6" y="52">GND</text>
<text x="66.7" y="52">GND</text>
<text x="89.1" y="50.6">GND</text>
<text x="113.8" y="48.6">USR</text>
<text x="119.3" y="53.2">1 M</text>
<text x="120.3" y="49.4">R1</text>
<text x="126.2" y="53.2">220R</text>
<text x="128.4" y="49.4">R3</text>
<text x="211" y="52.1">IC3</text>
<text x="244" y="50.1">+5V</text>
<text x="57.1" y="54.1">+5V</text>
<text x="59.1" y="56.4">C8</text>
<text x="65.2" y="56.4">C9</text>
<text x="76.9" y="57.7">X2</text>
<text x="103.3" y="56.2">IC6A</text>
<text x="119.6" y="56.1">74HC00N</text>
<text x="143.9" y="58.7">RESET</text>
<text x="156.1" y="56.2">IC2</text>
<text x="187.1" y="54.1">+5V</text>
<text x="202.8" y="54.6">AD0</text>
<text x="202.8" y="56.7">AD1</text>
<text x="202.8" y="58.7">AD2</text>
<text x="229.3" y="54.6">A8</text>
<text x="229.3" y="56.7">A9</text>
<text x="229.3" y="58.7">A10</text>
<text x="23.8" y="65.6" transform="rotate(-90 23.8 65.6)">10n</text>
<text x="25.5" y="62.8" transform="rotate(-90 25.5 62.8)">GND</text>
<text x="27.8" y="65.6" transform="rotate(-90 27.8 65.6)">C5</text>
<text x="30.2" y="64.8">TX</text>
<text x="30.2" y="62.8">RX</text>
<text x="58.1" y="60.4">10u</text>
<text x="58.6" y="64.8">RESET</text>
<text x="63.1" y="60.4">100n</text>
<text x="70.8" y="62.8">D-</text>
<text x="70.8" y="64.8">D+</text>
<text x="85" y="64.8">/EA</text>
<text x="103.3" y="62.8">74HC00N</text>
<text x="119.6" y="64.2">74HC00N</text>
<text x="119.6" y="62.7">IC6C</text>
<text x="139.9" y="60.1">74HC00N</text>
<text x="186.6" y="62.8">AD0</text>
<text x="186.6" y="64.8">AD1</text>
<text x="202.8" y="60.7">AD3</text>
<text x="202.8" y="62.8">AD4</text>
<text x="202.8" y="64.8">AD5</text>
<text x="229.3" y="60.7">A11</text>
<text x="229.3" y="62.8">A12</text>
<text x="229.3" y="64.8">A13</text>
<text x="245" y="61.3">IC3P</text>
<text x="19.4" y="68.9" transform="rotate(-90 19.4 68.9)">GND</text>
<text x="21.8" y="70.1">Y3</text>
<text x="32.2" y="70.9">D-</text>
<text x="32.2" y="68.9">D+</text>
<text x="58.6" y="66.8">/EA</text>
<text x="68.8" y="70.9">GND</text>
<text x="103.3" y="68.9">EA</text>
<text x="119.6" y="70.8">IC6D</text>
<text x="139.9" y="66.7">IC6B</text>
<text x="186.6" y="66.8">AD2</text>
<text x="186.6" y="68.9">AD3</text>
<text x="186.6" y="70.9">AD4</text>
<text x="202.8" y="66.8">AD6</text>
<text x="202.8" y="68.9">AD7</text>
<text x="229.3" y="66.8">A14</text>
<text x="229.3" y="68.9">A15</text>
<text x="243.5" y="70.9">GND</text>
<text x="17.4" y="72.9">12 MHz</text>
<text x="22.6" y="76.7">C7</text>
<text x="32.7" y="76.7">C6</text>
<text x="61.1" y="76.5">+5V</text>
<text x="69.3" y="76.5">+5V</text>
<text x="76.9" y="75">PN61729-S</text>
<text x="119.3" y="77.6">1</text>
<text x="120.3" y="73.8">R2</text>
<text x="121.1" y="77.6">M</text>
<text x="126.2" y="77.6">220R</text>
<text x="128.4" y="73.8">R4</text>
<text x="186.6" y="72.9">AD5</text>
<text x="186.6" y="75">AD6</text>
<text x="186.6" y="77">AD7</text>
<text x="21.6" y="80.8">33p</text>
<text x="31.7" y="80.8">33p</text>
<text x="101.8" y="81.1">11,0592 MHz</text>
<text x="111.2" y="78.2">Y1</text>
<text x="124.8" y="80.8">33 pF</text>
<text x="202.8" y="79">GND</text>
<text x="211" y="79">74HC573N</text>
<text x="253.6" y="78.5">IC1</text>
<text x="274" y="83.1">AD1</text>
<text x="274" y="81.1">AD2</text>
<text x="24.1" y="85.1">GND</text>
<text x="34.3" y="85.1">GND</text>
<text x="61.7" y="87.7">IC4P</text>
<text x="69.8" y="87.7">IC9P</text>
<text x="108.6" y="84.8">33 pF</text>
<text x="110.6" y="86.8">C2</text>
<text x="113.5" y="89.2">GND</text>
<text x="121.6" y="89.2">GND</text>
<text x="124.8" y="84.8">C1</text>
<text x="274" y="85.1">AD0</text>
<text x="274" y="87.2">AD3</text>
<text x="274" y="89.2">AD4</text>
<text x="134.8" y="91.2">P1</text>
<text x="141.9" y="95.3">P3.2</text>
<text x="141.9" y="93.2">TXD</text>
<text x="141.9" y="91.2">RXD</text>
<text x="274" y="91.2">AD5</text>
<text x="274" y="93.2">AD6</text>
<text x="274" y="95.3">AD7</text>
<text x="60.7" y="97.3">GND</text>
<text x="64.7" y="100.9">IC4A</text>
<text x="68.8" y="97.3">GND</text>
<text x="103.3" y="100.9">IC9A</text>
<text x="141.9" y="101.4">T1</text>
<text x="141.9" y="97.3">P3.3</text>
<text x="141.9" y="99.3">P3.4</text>
<text x="186.6" y="99.3">/EA</text>
<text x="245.5" y="97.3">A9</text>
<text x="245.5" y="99.3">A10</text>
<text x="245.5" y="101.4">A12</text>
<text x="32.2" y="107.5">P3.0</text>
<text x="52.5" y="107.5">/EA</text>
<text x="52.5" y="103.4">RX</text>
<text x="83" y="103.4">RXD</text>
<text x="93.1" y="107.5">EA</text>
<text x="93.1" y="103.4">P3.5</text>
<text x="121.6" y="103.4">T1</text>
<text x="141.9" y="105.4">/RD</text>
<text x="141.9" y="103.4">/WR</text>
<text x="186.6" y="103.4">/PSEN</text>
<text x="245.5" y="107.5">A8</text>
<text x="245.5" y="103.4">A11</text>
<text x="245.5" y="105.4">A15</text>
<text x="32.2" y="113.6">P3.3</text>
<text x="32.2" y="111.5">P3.2</text>
<text x="32.2" y="109.5">P3.1</text>
<text x="64.7" y="111.5">4066N</text>
<text x="103.3" y="111.5">4066N</text>
<text x="156.1" y="111.5">AT89S51-33P</text>
<text x="184.6" y="111.5">GND</text>
<text x="233.3" y="111.5">A16</text>
<text x="245.5" y="113.6">A13</text>
<text x="245.5" y="109.5">A14</text>
<text x="32.2" y="115.6">P3.4</text>
<text x="32.2" y="117.6">P3.5</text>
<text x="32.2" y="119.7">P3.6</text>
<text x="52.5" y="117.6">P3.0</text>
<text x="64.7" y="115.1">IC4B</text>
<text x="83" y="117.6">RXD</text>
<text x="93.1" y="117.6">P3.1</text>
<text x="103.3" y="115.1">IC4C</text>
<text x="121.6" y="117.6">TXD</text>
<text x="153.1" y="119.1">IC7</text>
<text x="196.8" y="115.6">/WR</text>
<text x="208.9" y="115.1">IC5D</text>
<text x="277.9" y="117.8" transform="rotate(-90 277.9 117.8)">+5V</text>
<text x="25.1" y="125.7">P3</text>
<text x="32.2" y="121.7">P3.7</text>
<text x="52.5" y="121.7">EA</text>
<text x="64.7" y="125.8">4066N</text>
<text x="93.1" y="121.7">EA</text>
<text x="103.3" y="125.8">4066N</text>
<text x="133.8" y="121.7">A16</text>
<text x="133.8" y="125.8">TX</text>
<text x="162.2" y="123.7">T1</text>
<text x="162.2" y="121.7">/PSEN</text>
<text x="196.8" y="125.8">/PSEN</text>
<text x="208.9" y="121.7">74HC32N</text>
<text x="239.4" y="125.8">GND</text>
<text x="64.7" y="129.3">IC9C</text>
<text x="93.1" y="131.8">P3.6</text>
<text x="103.3" y="129.3">IC9B</text>
<text x="121.6" y="131.8">/WR</text>
<text x="162.2" y="129.8">NORAM</text>
<text x="162.2" y="127.8">TXD</text>
<text x="176.3" y="128" transform="rotate(-90 176.3 128)">+5V</text>
<text x="186.6" y="129.8">/RD</text>
<text x="198.8" y="129.3">IC5A</text>
<text x="211" y="127.3">IC8A</text>
<text x="223.2" y="127.3">IC8D</text>
<text x="245.3" y="129.7">+5V</text>
<text x="253.6" y="127.8">628128</text>
<text x="271.9" y="127.8">GND</text>
<text x="58" y="133.9" transform="rotate(-90 58 133.9)">GND</text>
<text x="85" y="133.8" transform="rotate(-90 85 133.8)">GND</text>
<text x="87" y="135.9">BLOCKRAM</text>
<text x="164.2" y="137.9">GND</text>
<text x="168.3" y="135.9">GND</text>
<text x="198.8" y="135.9">74HC32N</text>
<text x="211" y="133.9">74HC00N</text>
<text x="223.2" y="133.9">74HC00N</text>
<text x="58.6" y="140">GND</text>
<text x="64.7" y="140">4066N</text>
<text x="64.7" y="143.5">IC4D</text>
<text x="103.3" y="140">4066N</text>
<text x="103.3" y="143.5">IC9D</text>
<text x="160.2" y="140">GND</text>
<text x="162.2" y="142">/EA</text>
<text x="58" y="148.1" transform="rotate(-90 58 148.1)">GND</text>
<text x="85" y="148.1" transform="rotate(-90 85 148.1)">GND</text>
<text x="93.1" y="146.1">P3.7</text>
<text x="121.6" y="146.1">/RD</text>
<text x="145.6" y="146.1">74HCT257N</text>
<text x="168.3" y="144">GND</text>
<text x="198.8" y="147.6">IC5C</text>
<text x="217.1" y="147.6">IC5B</text>
<text x="231.3" y="145.5">74HC00N</text>
<text x="255.7" y="147.5">74HC00N</text>
<text x="58.6" y="154.2">GND</text>
<text x="64.7" y="154.2">4066N</text>
<text x="87" y="150.1">BLOCKRAM</text>
<text x="103.3" y="154.2">4066N</text>
<text x="150.5" y="152.7" transform="rotate(-90 150.5 152.7)">IC7P</text>
<text x="188" y="154.2" transform="rotate(-90 188 154.2)">GNDGND</text>
<text x="206.3" y="154.2" transform="rotate(-90 206.3 154.2)">GNDGND</text>
<text x="224.6" y="154.2" transform="rotate(-90 224.6 154.2)">GNDGND</text>
<text x="235.4" y="154.1">IC8C</text>
<text x="244.9" y="154.2" transform="rotate(-90 244.9 154.2)">GNDGND</text>
<text x="255.7" y="154.1">IC8B</text>
<text x="121.6" y="160.3">BLOCKRAM</text>
<text x="139.7" y="158.1">+5V</text>
<text x="156.1" y="156.2">GND</text>
<text x="194.7" y="156.2">74HC32N</text>
<text x="213" y="156.2">74HC32N</text>
<text x="99.7" y="165.9">+5V</text>
<text x="193.2" y="163.8">+5V</text>
<text x="203.4" y="163.8">+5V</text>
<text x="89.1" y="172.5">NORAM</text>
<text x="103.3" y="169.4">NORAM</text>
<text x="100.1" y="175.8" transform="rotate(-90 100.1 175.8)">R5</text>
<text x="103.9" y="176.7" transform="rotate(-90 103.9 176.7)">10k</text>
<text x="194.2" y="175">IC5P</text>
<text x="204.4" y="175">IC8P</text>
<text x="99.2" y="184.7">GND</text>
<text x="192.7" y="184.7">GND</text>
<text x="202.8" y="184.7">GND</text>
</g>
<text font-size="2" fill="#800000" x="42.4" y="58.7">CH340G</text>
<g font-size="1.7" fill="#505050">
<text x="183.3" y="30">2</text>
<text x="193" y="30">1</text>
<text x="183.3" y="32">3</text>
<text x="183.3" y="34.1">4</text>
<text x="90.8" y="36.5" transform="rotate(-90 90.8 36.5)">14</text>
<text x="183.3" y="36.1">5</text>
<text x="183.3" y="38.1">6</text>
<text x="183.3" y="40.1">7</text>
<text x="90.8" y="45.3" transform="rotate(-90 90.8 45.3)">7</text>
<text x="183.3" y="42.2">8</text>
<text x="183.3" y="44.2">9</text>
<text x="96.4" y="56.4">1</text>
<text x="105.2" y="58.4">3</text>
<text x="111.8" y="56.4">10</text>
<text x="121.4" y="58.4">8</text>
<text x="153.3" y="58.4">9</text>
<text x="158" y="59.3">RST</text>
<text x="175.5" y="59.3">VCC</text>
<text x="182.4" y="58.4">40</text>
<text x="208.2" y="54.4">2</text>
<text x="208.2" y="56.4">3</text>
<text x="208.2" y="58.4">4</text>
<text x="212.8" y="55.3">1D</text>
<text x="212.8" y="57.3">2D</text>
<text x="212.8" y="59.3">3D</text>
<text x="219.2" y="59.3">3Q</text>
<text x="219.2" y="57.3">2Q</text>
<text x="219.2" y="55.3">1Q</text>
<text x="225" y="58.4">17</text>
<text x="225" y="56.4">18</text>
<text x="225" y="54.4">19</text>
<text x="245.2" y="56.8" transform="rotate(-90 245.2 56.8)">20</text>
<text x="37.5" y="60.5">1</text>
<text x="37.5" y="62.5">2</text>
<text x="37.5" y="64.5">3</text>
<text x="54.4" y="64.5">14</text>
<text x="54.4" y="62.5">15</text>
<text x="54.4" y="60.5">16</text>
<text x="75.7" y="60.5">1</text>
<text x="75.7" y="62.5">2</text>
<text x="75.7" y="64.5">3</text>
<text x="96.4" y="60.5">2</text>
<text x="111.8" y="64.5">13</text>
<text x="112.7" y="60.5">9</text>
<text x="133" y="64.5">4</text>
<text x="133" y="60.5">5</text>
<text x="141.7" y="62.5">6</text>
<text x="152.4" y="62.5">19</text>
<text x="158" y="63.4">XTAL1</text>
<text x="171.2" y="63.4">P0.0_AD0</text>
<text x="171.2" y="65.4">P0.1_AD1</text>
<text x="182.4" y="62.5">39</text>
<text x="182.4" y="64.5">38</text>
<text x="208.2" y="60.5">5</text>
<text x="208.2" y="62.5">6</text>
<text x="208.2" y="64.5">7</text>
<text x="212.8" y="61.4">4D</text>
<text x="212.8" y="63.4">5D</text>
<text x="212.8" y="65.4">6D</text>
<text x="219.2" y="65.4">6Q</text>
<text x="219.2" y="63.4">5Q</text>
<text x="219.2" y="61.4">4Q</text>
<text x="225" y="64.5">14</text>
<text x="225" y="62.5">15</text>
<text x="225" y="60.5">16</text>
<text x="37.5" y="66.6">4</text>
<text x="37.5" y="68.6">5</text>
<text x="37.5" y="70.6">6</text>
<text x="54.4" y="70.6">11</text>
<text x="54.4" y="68.6">12</text>
<text x="54.4" y="66.6">13</text>
<text x="75.7" y="66.6">4</text>
<text x="111.8" y="68.6">12</text>
<text x="121.4" y="66.6">11</text>
<text x="152.4" y="68.6">18</text>
<text x="158" y="69.5">XTAL2</text>
<text x="171.2" y="67.5">P0.2_AD2</text>
<text x="171.2" y="69.5">P0.3_AD3</text>
<text x="171.2" y="71.5">P0.4_AD4</text>
<text x="182.4" y="66.6">37</text>
<text x="182.4" y="68.6">36</text>
<text x="182.4" y="70.6">35</text>
<text x="208.2" y="66.6">8</text>
<text x="208.2" y="68.6">9</text>
<text x="212.8" y="67.4">7D</text>
<text x="212.8" y="69.5">8D</text>
<text x="219.2" y="69.5">8Q</text>
<text x="219.2" y="67.5">7Q</text>
<text x="225" y="68.6">12</text>
<text x="225" y="66.6">13</text>
<text x="245.2" y="66.5" transform="rotate(-90 245.2 66.5)">10</text>
<text x="37.5" y="72.6">7</text>
<text x="37.5" y="74.7">8</text>
<text x="54.4" y="74.7">9</text>
<text x="54.4" y="72.6">10</text>
<text x="139.7" y="72.6">1</text>
<text x="139.7" y="74.7">2</text>
<text x="139.7" y="76.7">3</text>
<text x="153.3" y="72.6">1</text>
<text x="153.3" y="74.7">2</text>
<text x="153.3" y="76.7">3</text>
<text x="158" y="73.5">P1.0</text>
<text x="158" y="75.6">P1.1</text>
<text x="158" y="77.6">P1.2</text>
<text x="171.2" y="73.6">P0.5_AD5</text>
<text x="171.2" y="75.6">P0.6_AD6</text>
<text x="171.2" y="77.6">P0.7_AD7</text>
<text x="182.4" y="72.6">34</text>
<text x="182.4" y="74.7">33</text>
<text x="182.4" y="76.7">32</text>
<text x="207.2" y="72.6">11</text>
<text x="208.2" y="74.7">1</text>
<text x="212.8" y="75.6">OC</text>
<text x="212.8" y="73.5">C</text>
<text x="62.4" y="83.3" transform="rotate(-90 62.4 83.3)">14</text>
<text x="70.5" y="83.3" transform="rotate(-90 70.5 83.3)">14</text>
<text x="139.7" y="78.7">4</text>
<text x="139.7" y="80.8">5</text>
<text x="139.7" y="82.8">6</text>
<text x="153.3" y="78.7">4</text>
<text x="153.3" y="80.8">5</text>
<text x="153.3" y="82.8">6</text>
<text x="158" y="79.6">P1.3</text>
<text x="158" y="81.7">P1.4</text>
<text x="158" y="83.7">P1.5_MOSI</text>
<text x="172.4" y="81.7">P2.0_A8</text>
<text x="172.4" y="83.7">P2.1_A9</text>
<text x="182.4" y="80.8">21</text>
<text x="182.4" y="82.8">22</text>
<text x="249.9" y="80.8">12</text>
<text x="249.9" y="82.8">11</text>
<text x="255.5" y="81.7">A0</text>
<text x="255.5" y="83.7">A1</text>
<text x="262.6" y="81.7">I/O0</text>
<text x="262.6" y="83.7">I/O1</text>
<text x="269.7" y="80.8">13</text>
<text x="269.7" y="82.8">14</text>
<text x="139.7" y="84.8">7</text>
<text x="139.7" y="86.9">8</text>
<text x="153.3" y="84.8">7</text>
<text x="153.3" y="86.9">8</text>
<text x="158" y="85.7">P1.6_MISO</text>
<text x="158" y="87.8">P1.7_SCK</text>
<text x="171.5" y="85.7">P2.2_A10</text>
<text x="171.5" y="87.8">P2.3_A11</text>
<text x="171.5" y="89.8">P2.4_A12</text>
<text x="182.4" y="84.8">23</text>
<text x="182.4" y="86.9">24</text>
<text x="182.4" y="88.9">25</text>
<text x="249.9" y="84.8">10</text>
<text x="250.8" y="86.9">9</text>
<text x="250.8" y="88.9">8</text>
<text x="255.5" y="85.7">A2</text>
<text x="255.5" y="87.8">A3</text>
<text x="255.5" y="89.8">A4</text>
<text x="262.6" y="85.7">I/O2</text>
<text x="262.6" y="87.8">I/O3</text>
<text x="262.6" y="89.8">I/O4</text>
<text x="269.7" y="84.8">15</text>
<text x="269.7" y="86.9">17</text>
<text x="269.7" y="88.9">18</text>
<text x="62.4" y="92" transform="rotate(-90 62.4 92)">7</text>
<text x="70.5" y="92" transform="rotate(-90 70.5 92)">7</text>
<text x="152.4" y="90.9">10</text>
<text x="152.4" y="93">11</text>
<text x="152.4" y="95">12</text>
<text x="158" y="91.8">P3.0/RXD</text>
<text x="158" y="93.9">P3.1/TXD</text>
<text x="158" y="95.9">P3.2/INT0</text>
<text x="171.5" y="91.8">P2.5_A13</text>
<text x="171.5" y="93.9">P2.6_A14</text>
<text x="171.5" y="95.9">P2.7_A15</text>
<text x="182.4" y="90.9">26</text>
<text x="182.4" y="93">27</text>
<text x="182.4" y="95">28</text>
<text x="250.8" y="90.9">7</text>
<text x="250.8" y="93">6</text>
<text x="250.8" y="95">5</text>
<text x="255.5" y="91.8">A5</text>
<text x="255.5" y="93.9">A6</text>
<text x="255.5" y="95.9">A7</text>
<text x="262.6" y="91.8">I/O5</text>
<text x="262.6" y="93.9">I/O6</text>
<text x="262.6" y="95.9">I/O7</text>
<text x="269.7" y="90.9">19</text>
<text x="269.7" y="93">20</text>
<text x="269.7" y="95">21</text>
<text x="152.4" y="97">13</text>
<text x="152.4" y="99.1">14</text>
<text x="152.4" y="101.1">15</text>
<text x="158" y="97.9">P3.3/INT1</text>
<text x="158" y="100">P3.4/T0</text>
<text x="158" y="102">P3.5/T1</text>
<text x="170.8" y="102">ALE/PROG</text>
<text x="173.1" y="100">EA/VPP</text>
<text x="182.4" y="99.1">31</text>
<text x="182.4" y="101.1">30</text>
<text x="249.9" y="97">27</text>
<text x="249.9" y="99.1">26</text>
<text x="249.9" y="101.1">23</text>
<text x="255.5" y="97.9">A8</text>
<text x="255.5" y="100">A9</text>
<text x="255.5" y="102">A10</text>
<text x="263.8" y="102">NC</text>
<text x="269.7" y="101.1">1</text>
<text x="30" y="107.2">1</text>
<text x="61" y="107.2">13</text>
<text x="61.9" y="103.1">1</text>
<text x="66.6" y="104">A</text>
<text x="74" y="104">B</text>
<text x="78.8" y="103.1">2</text>
<text x="99.6" y="107.2">13</text>
<text x="100.5" y="103.1">1</text>
<text x="105.2" y="104">A</text>
<text x="112.6" y="104">B</text>
<text x="117.4" y="103.1">2</text>
<text x="152.4" y="103.1">16</text>
<text x="152.4" y="105.2">17</text>
<text x="158" y="104">P3.6/WR</text>
<text x="158" y="106">P3.7/RD</text>
<text x="174.6" y="104">PSEN</text>
<text x="182.4" y="103.1">29</text>
<text x="182.4" y="107.2">20</text>
<text x="249.9" y="103.1">25</text>
<text x="249.9" y="107.2">28</text>
<text x="250.8" y="105.2">4</text>
<text x="255.5" y="104">A11</text>
<text x="255.5" y="106">A12</text>
<text x="30" y="109.2">2</text>
<text x="30" y="111.2">3</text>
<text x="30" y="113.3">4</text>
<text x="66.6" y="108.1">C</text>
<text x="105.2" y="108.1">C</text>
<text x="175.2" y="108.1">GND</text>
<text x="249.9" y="111.2">31</text>
<text x="250.8" y="109.2">3</text>
<text x="250.8" y="113.3">2</text>
<text x="255.5" y="108.1">A13</text>
<text x="255.5" y="110.1">A14</text>
<text x="255.5" y="112.1">A15</text>
<text x="30" y="115.3">5</text>
<text x="30" y="117.3">6</text>
<text x="30" y="119.4">7</text>
<text x="61.9" y="117.3">4</text>
<text x="66.6" y="118.2">A</text>
<text x="74" y="118.2">B</text>
<text x="78.8" y="117.3">3</text>
<text x="100.5" y="117.3">8</text>
<text x="105.2" y="118.2">A</text>
<text x="112.6" y="118.2">B</text>
<text x="117.4" y="117.3">9</text>
<text x="201.1" y="115.3">12</text>
<text x="201.1" y="119.4">13</text>
<text x="210.8" y="117.3">11</text>
<text x="249.9" y="117.3">29</text>
<text x="249.9" y="119.4">24</text>
<text x="255.5" y="114.2">A16</text>
<text x="255.5" y="118.2">WE</text>
<text x="262.9" y="116.2">VCC</text>
<text x="269.7" y="115.3">32</text>
<text x="30" y="121.4">8</text>
<text x="61.9" y="121.4">5</text>
<text x="66.6" y="122.3">C</text>
<text x="100.5" y="121.4">6</text>
<text x="105.2" y="122.3">C</text>
<text x="141.1" y="121.4">4</text>
<text x="141.1" y="125.5">7</text>
<text x="145.8" y="122.3">1Y</text>
<text x="152.3" y="122.3">1A</text>
<text x="152.3" y="124.3">1B</text>
<text x="158" y="121.4">2</text>
<text x="158" y="123.4">3</text>
<text x="158" y="125.5">5</text>
<text x="249.9" y="121.4">22</text>
<text x="249.9" y="123.4">30</text>
<text x="255.5" y="120.3">OE</text>
<text x="255.5" y="122.3">CS1</text>
<text x="255.5" y="124.3">CS2</text>
<text x="263.1" y="124.3">VSS</text>
<text x="269.7" y="123.4">16</text>
<text x="61.9" y="131.6">8</text>
<text x="78.8" y="131.6">9</text>
<text x="100.5" y="131.6">4</text>
<text x="117.4" y="131.6">3</text>
<text x="141.1" y="129.5">9</text>
<text x="145.8" y="126.4">2Y</text>
<text x="145.8" y="130.4">3Y</text>
<text x="152.3" y="126.4">2A</text>
<text x="152.3" y="130.4">3A</text>
<text x="152.3" y="128.4">2B</text>
<text x="158" y="127.5">6</text>
<text x="158" y="131.6">10</text>
<text x="158" y="129.5">11</text>
<text x="191.9" y="129.5">1</text>
<text x="200.7" y="131.6">3</text>
<text x="204.1" y="127.5">1</text>
<text x="204.1" y="131.6">2</text>
<text x="212.8" y="129.5">3</text>
<text x="215.4" y="127.5">12</text>
<text x="215.4" y="131.6">13</text>
<text x="225" y="129.5">11</text>
<text x="61.9" y="135.6">6</text>
<text x="66.6" y="132.5">A</text>
<text x="66.6" y="136.5">C</text>
<text x="74" y="132.5">B</text>
<text x="100.5" y="135.6">5</text>
<text x="105.2" y="132.5">A</text>
<text x="105.2" y="136.5">C</text>
<text x="112.6" y="132.5">B</text>
<text x="140.2" y="133.6">12</text>
<text x="145.8" y="134.5">4Y</text>
<text x="152.3" y="134.5">4A</text>
<text x="152.3" y="132.5">3B</text>
<text x="152.3" y="136.5">4B</text>
<text x="158" y="135.6">13</text>
<text x="158" y="133.6">14</text>
<text x="191.9" y="133.6">2</text>
<text x="151.5" y="142.6">A/B</text>
<text x="153.1" y="140.6">G</text>
<text x="158" y="141.7">1</text>
<text x="158" y="139.7">15</text>
<text x="61" y="145.8">11</text>
<text x="61" y="149.8">12</text>
<text x="66.6" y="146.7">A</text>
<text x="74" y="146.7">B</text>
<text x="78.8" y="145.8">10</text>
<text x="99.6" y="145.8">11</text>
<text x="99.6" y="149.8">12</text>
<text x="105.2" y="146.7">A</text>
<text x="112.6" y="146.7">B</text>
<text x="117.4" y="145.8">10</text>
<text x="191.9" y="147.8">9</text>
<text x="200.7" y="149.8">8</text>
<text x="210.2" y="147.8">4</text>
<text x="218.9" y="149.8">6</text>
<text x="227.6" y="147.8">10</text>
<text x="237.2" y="149.8">8</text>
<text x="248.8" y="147.8">5</text>
<text x="257.5" y="149.8">6</text>
<text x="66.6" y="150.7">C</text>
<text x="105.2" y="150.7">C</text>
<text x="144.3" y="151.9">16</text>
<text x="153.9" y="151.9">8</text>
<text x="191" y="151.9">10</text>
<text x="210.2" y="151.9">5</text>
<text x="228.5" y="151.9">9</text>
<text x="248.8" y="151.9">4</text>
<text x="102.1" y="170.2">1</text>
<text x="102.1" y="172.2">2</text>
<text x="194.4" y="170.6" transform="rotate(-90 194.4 170.6)">14</text>
<text x="204.6" y="170.6" transform="rotate(-90 204.6 170.6)">14</text>
<text x="194.4" y="179.3" transform="rotate(-90 194.4 179.3)">7</text>
<text x="204.6" y="179.3" transform="rotate(-90 204.6 179.3)">7</text>
</g>
<g font-size="1.4" fill="#505050">
<text x="92.6" y="38.4" transform="rotate(-90 92.6 38.4)">VCC</text>
<text x="92.6" y="45.1" transform="rotate(-90 92.6 45.1)">GND</text>
<text x="247" y="58.7" transform="rotate(-90 247 58.7)">VCC</text>
<text x="247" y="65.4" transform="rotate(-90 247 65.4)">GND</text>
<text x="64.2" y="85.1" transform="rotate(-90 64.2 85.1)">VDD</text>
<text x="72.3" y="85.1" transform="rotate(-90 72.3 85.1)">VDD</text>
<text x="64.2" y="91.8" transform="rotate(-90 64.2 91.8)">VSS</text>
<text x="72.3" y="91.8" transform="rotate(-90 72.3 91.8)">VSS</text>
<text x="145.5" y="151.7">VCC</text>
<text x="151.8" y="151.7">GND</text>
<text x="196.2" y="172.5" transform="rotate(-90 196.2 172.5)">VCC</text>
<text x="206.4" y="172.5" transform="rotate(-90 206.4 172.5)">VCC</text>
<text x="196.2" y="179.2" transform="rotate(-90 196.2 179.2)">GND</text>
<text x="206.4" y="179.2" transform="rotate(-90 206.4 179.2)">GND</text>
</g>
</svg>
